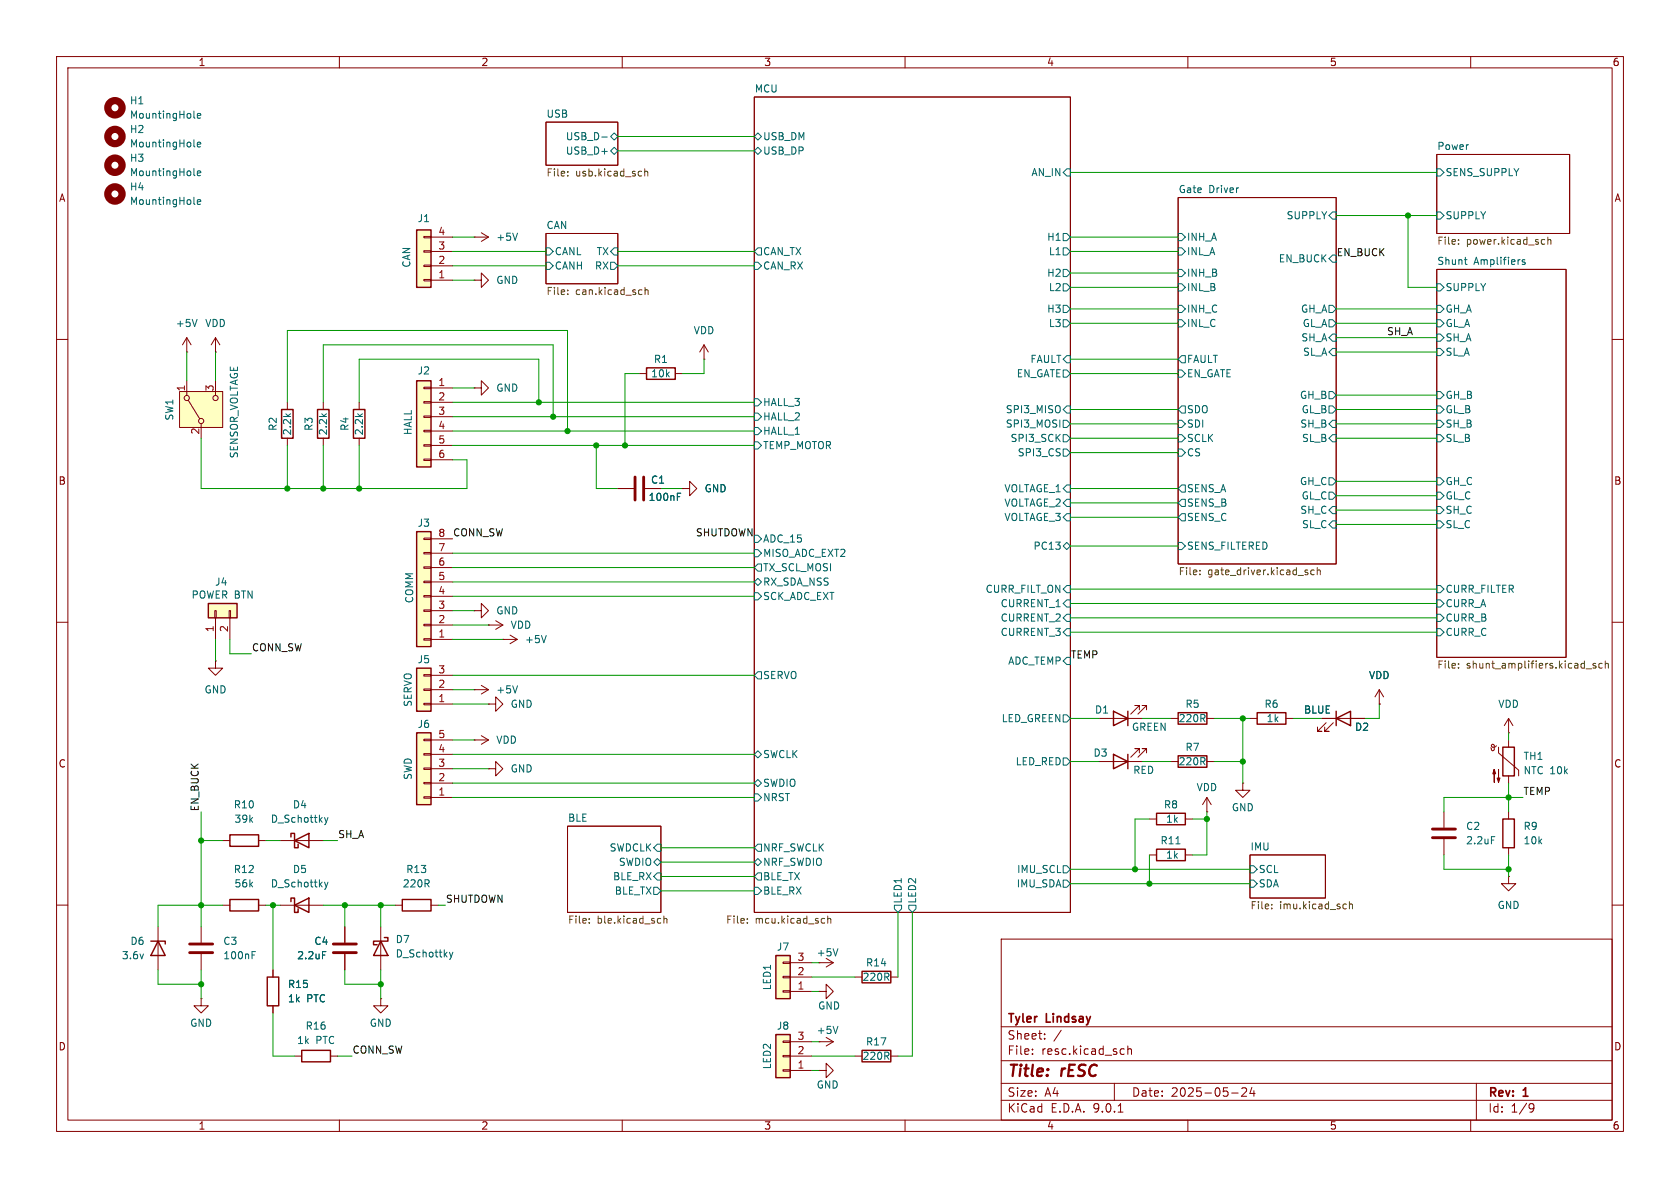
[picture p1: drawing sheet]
<svg xmlns="http://www.w3.org/2000/svg" width="297mm" height="210mm" viewBox="0 0 297 210" stroke-linecap="round" stroke-linejoin="round" font-family="sans-serif">
<g fill="none" stroke="#840000" stroke-width=".18">
<path d="M10 10h277v190h-277zM12 12h273v186h-273zM60 10v2M110 10v2M133.3 17.1h55.9v144.2h-55.9zM160 10v2M210 10v2M260 10v2M96.5 21.6h12.7v7.6h-12.7zM208.3 34.9h27.9v64.8h-27.9zM254 27.3h23.5v14h-23.5zM96.5 41.3h12.7v8.9h-12.7z"/>
<path d="M254 47.6h22.9v68.6h-22.9zM10 60h2M285 60h2M10 110h2M285 110h2M100.3 146.1h16.5v15.2h-16.5zM221 151.1h13.3v7.7h-13.3zM10 160h2M49.5 160h7.6M61 163.8v2.8M61 168.7v2.8M177 166h108v32h-108z"/>
<path d="M285 160h2M60 198v2M110 198v2M144.8 184.2h.1M144.8 184.2h2.5M146 183.4l1.3 .8M147.3 184.2l-1.3 .7M160 198v2M177 194.5h108M177 191.5h108M177 187.5h108M177 181.5h108"/>
<path d="M182.5 186.3v.1M182.5 185.5v.1M184.7 183.6v.1M184.7 182.8v.1M187.6 182.1l-1.3 2M197 191.5v3M197.7 196.6h.8M198.3 185.4l.4 .1M198.7 186.3l-.4 .1M199.4 185.5l.2-.1 .4 .1v.9M199.4 184.9v1.5M210 198v2"/>
<path d="M217.7 193.2h1.2M219.5 192.4l.6-.1 .2 .1 .1 .3-.9 1.1h.9M221.3 192.2l-.3 1.1h.9M221.7 192.8v1M260 198v2M261 191.5v6.5M270.6 195.1l.5 .1a.99 .99 0 0 1-.4 1.4h-.2M271.2 195.7l-.3 .3h-.3"/>
</g>
<g fill="none" stroke="#006464" stroke-width=".18">
<path d="M106.4 24.2h1M107.9 26.7l.7-.7 .6 .7-.6 .6zM107.9 24.1l.7-.6 .6 .6-.6 .7zM133.3 24.1l.7-.6 .6 .6-.6 .7zM133.3 26.7l.7-.7 .6 .7-.6 .6zM188.6 29.8h.6v1.3h-.6l-.6-.6zM235.6 37.5h.6v1.2h-.6l-.7-.6zM254 29.8h.6l.7 .7-.7 .6h-.6zM254 37.5h.6l.7 .6-.7 .6h-.6zM96.5 43.8h.7l.6 .7-.6 .6h-.7zM96.5 46.4h.7l.6 .6-.6 .6h-.7zM107.9 46.4h.7l.6 .6-.6 .6h-.7z"/>
<path d="M108.6 43.8h.6v1.3h-.6l-.7-.6zM133.3 46.4h.7l.6 .6-.6 .6h-.7zM134 43.8h.6v1.3h-.6l-.7-.6zM188 41.3h.6l.6 .6-.6 .6h-.6zM188 47.6h.6l.6 .7-.6 .6h-.6zM188 54h.6l.6 .6-.6 .6h-.6zM188 43.8h.6l.6 .7-.6 .6h-.6zM188 50.2h.6l.6 .6-.6 .6h-.6zM188 56.5h.6l.6 .7-.6 .6h-.6zM208.3 41.3h.6l.6 .6-.6 .6h-.6zM208.3 47.6h.6l.6 .7-.6 .6h-.6zM208.3 54h.6l.6 .6-.6 .6h-.6z"/>
<path d="M208.3 43.8h.6l.6 .7-.6 .6h-.6zM208.3 50.2h.6l.6 .6-.6 .6h-.6zM208.3 56.5h.6l.6 .7-.6 .6h-.6zM234.9 54h.7l.6 .6-.6 .6h-.7zM234.9 56.5h.7l.6 .7-.6 .6h-.7zM235.6 45.1h.6v1.3h-.6l-.7-.7zM235.6 59.1h.6v1.2h-.6l-.7-.6zM254 54h.6l.7 .6-.7 .6h-.6zM254 56.5h.6l.7 .7-.7 .6h-.6zM254 59.1h.6l.7 .6-.7 .6h-.6zM254 50.2h.6l.7 .6-.7 .6h-.6zM258.9 45.9h.5"/>
<path d="M259.1 46.7h.3M269.6 46l-.3-.1-.2 .2 .1 .2 .4 .1v.3h-.5M133.3 75.6h.7l.6 .6-.6 .6h-.7zM133.3 73h.7l.6 .7-.6 .6h-.7zM133.3 70.5h.7l.6 .6-.6 .7h-.7zM133.3 78.1h.7l.6 .6-.6 .7h-.7zM188 65.4h.6l.6 .6-.6 .7h-.6zM188 79.4h.6l.6 .6-.6 .6h-.6zM188 74.3h.6l.6 .6-.6 .7h-.6zM188 76.8h.6l.6 .7-.6 .6h-.6zM188.6 62.9h.6v1.2h-.6l-.6-.6zM188.6 71.8h.6v1.2h-.6l-.6-.6z"/>
<path d="M208.3 79.4h.6l.6 .6-.6 .6h-.6zM208.3 65.4h.6l.6 .6-.6 .7h-.6zM208.3 76.8h.6l.6 .7-.6 .6h-.6zM208.3 74.3h.6l.6 .6-.6 .7h-.6zM208.9 62.9h.6v1.2h-.6l-.6-.6zM208.9 71.8h.6v1.2h-.6l-.6-.6zM234.9 69.2h.7l.6 .7-.6 .6h-.7zM234.9 71.8h.7l.6 .6-.6 .6h-.7zM235.6 74.3h.6v1.3h-.6l-.7-.7zM235.6 61.6h.6v1.3h-.6l-.7-.7zM235.6 76.8h.6v1.3h-.6l-.7-.6zM254 69.2h.6l.7 .7-.7 .6h-.6z"/>
<path d="M254 71.8h.6l.7 .6-.7 .6h-.6zM254 74.3h.6l.7 .6-.7 .7h-.6zM254 61.6h.6l.7 .6-.7 .7h-.6zM254 76.8h.6l.7 .7-.7 .6h-.6zM133.3 94.6h.7l.6 .7-.6 .6h-.7zM133.3 97.2h.7l.6 .6-.6 .6h-.7zM134 99.7h.6v1.3h-.6l-.7-.7zM188 96.5l.6-.6 .6 .6-.6 .7zM188.6 85.7h.6v1.3h-.6l-.6-.6zM188.6 88.3h.6v1.2h-.6l-.6-.6zM188.6 90.8h.6v1.3h-.6l-.6-.7zM208.3 95.9h.6l.6 .6-.6 .7h-.6z"/>
<path d="M208.9 85.7h.6v1.3h-.6l-.6-.6zM208.9 88.3h.6v1.2h-.6l-.6-.6zM208.9 90.8h.6v1.3h-.6l-.6-.7zM234.9 84.5h.7l.6 .6-.6 .6h-.7zM234.9 87h.7l.6 .6-.6 .7h-.7zM235.6 89.5h.6v1.3h-.6l-.7-.6zM235.6 92.1h.6v1.2h-.6l-.7-.6zM254 84.5h.6l.7 .6-.7 .6h-.6zM254 87h.6l.7 .6-.7 .7h-.6zM254 89.5h.6l.7 .7-.7 .6h-.6zM254 92.1h.6l.7 .6-.7 .6h-.6zM133.3 102.9l.7-.7 .6 .7-.6 .6z"/>
<path d="M133.3 104.8h.7l.6 .6-.6 .6h-.7zM134 118.7h.6v1.3h-.6l-.7-.6zM188.6 116.2h.6v1.3h-.6l-.6-.7zM188.6 106h.6v1.3h-.6l-.6-.6zM188.6 108.6h.6v1.3h-.6l-.6-.7zM188.6 111.1h.6v1.3h-.6l-.6-.6zM188.6 103.5h.6v1.3h-.6l-.6-.7zM254 106h.6l.7 .7-.7 .6h-.6zM254 108.6h.6l.7 .6-.7 .7h-.6zM254 111.1h.6l.7 .7-.7 .6h-.6zM254 103.5h.6l.7 .6-.7 .7h-.6zM133.3 133.4l.7-.7 .6 .7-.6 .6z"/>
<path d="M133.3 138.4l.7-.6 .6 .6-.6 .7zM188 126.4h.6l.6 .6-.6 .6h-.6zM188 134h.6l.6 .6-.6 .7h-.6zM57.4 155.9l.3 .9M57.7 156.8l-.3 .4M58 155.9l-.3 .9M115.6 156.8h.6l.6 .7-.6 .6h-.6zM115.6 152.4l.6-.6 .6 .6-.6 .6zM116.2 154.3h.6v1.3h-.6l-.6-.7zM116.2 149.2h.6v1.3h-.6l-.6-.6zM133.3 140.3h.7l.6 .7-.6 .6h-.7zM133.3 152.4l.7-.6 .6 .6-.6 .6z"/>
<path d="M133.3 156.8h.7l.6 .7-.6 .6h-.7zM134 149.2h.6v1.3h-.6l-.7-.6zM134 154.3h.6v1.3h-.6l-.7-.7zM188 153h.6l.6 .7-.6 .6h-.6zM188 155.6h.6l.6 .6-.6 .6h-.6zM221 153h.6l.6 .7-.6 .6h-.6zM221 155.6h.6l.6 .6-.6 .6h-.6zM57 168.2h.6M158.1 160h1.3v.7l-.7 .6-.6-.6zM160.7 160h1.2v.7l-.6 .6-.6-.6zM148.1 181.4l-.4 1.3"/>
</g>
<g fill="none" stroke="#725600" stroke-width=".18">
<path d="M100.4 31v.1M100.4 30.3v.2M114 29.8v1.3M114 30.4l.2-.1h.3v.8M100.4 51.3v.1M100.4 52v.1M113.4 51.2l.1 .1M113.5 52l-.1 .1M114 50.8v1.3M114 51.3l.2-.1 .3 .1 .1 .8M257.8 43.1v.1M257.8 42.4v.1"/>
<path d="M272.7 42.3l.4 .1M273.1 43.1l-.4 .1M273.6 42.5l.2-.2 .3 .1 .1 .8M273.6 41.9v1.3M212.1 101.5v.1M212.1 100.8v.1M231.2 101.2v.3M232.3 100.8h-.3l-.3 .2 .1 .5h.5M232.9 100.9l.2-.1h.3v.8M232.9 100.3v1.3M257.8 117.3v.1M257.8 118v.1"/>
<path d="M280.4 118.2h1M282.1 117.3h-.3l-.2 .1 .1 .2 .4 .1v.4h-.5M283.2 117.3h-.3l-.3 .2 .2 .6h.4M283.8 117.4l.2-.1h.3v.8M283.8 116.8v1.3M224.8 159.9v.1M237.9 159.8l.1 .1M238.6 159.4v1.3M238.6 159.9l.1-.1 .3 .1 .1 .8M104.2 163.1v.1M104.2 162.4v.1M116.7 162.4h.1"/>
<path d="M116.8 163.1l-.1 .1M117.4 161.9v1.3M117.4 162.5l.1-.1h.3l.1 .8M132.1 163.1v.1M132.1 162.4v.1M145.7 162.4h.1M145.8 163.1l-.1 .1M146.3 162.5l.2-.1h.3l.1 .8M146.3 161.9v1.3M224.8 160.5v.2M238 160.6l-.1 .1"/>
</g>
<path d="M58.9 166.9h4.1M58.9 168.4h4.1" fill="none" stroke="#840000" stroke-width=".51"/>
<path d="M51.4 159.4v-.6h.7v2.5h.6v-.6M52.1 160l2.5-1.2v2.5z" fill="none" stroke="#840000" stroke-width=".25"/>
<path d="M36.8 106.7h5.1v2.5h-5.1z" fill="#ffffc2"/>
<path d="M36.8 106.7h5.1v2.5h-5.1zM236.2 127l2.6-1.3v2.6zM236.2 125.7v2.6M152.4 185.7h5.1v2h-5.1z" fill="none" stroke="#840000" stroke-width=".25"/>
<g fill="none" stroke="#840000" stroke-width=".18">
<path d="M124.5 63.5h.1M124.5 61l-.8 1.2M124.5 61l.7 1.2M124.5 61v2.5M38 108h.2v1.2h-.2zM38.1 109.2v3.8M40.5 108h.3v1.2h-.3zM40.6 109.2v3.8M233.7 127h7.6M234.4 127.8l-1.5 1.5h.8h-.8v-.8M235.7 127.8l-1.5 1.5h.7h-.7v-.8M151.1 186.7h1.3"/>
<path d="M157.5 186.7h1.2"/>
</g>
<path d="M73.7 40.6h2.5v10.2h-2.5z" fill="#ffffc2"/>
<path d="M73.7 40.6h2.5v10.2h-2.5zM114.3 65h5.1v2.1h-5.1z" fill="none" stroke="#840000" stroke-width=".25"/>
<g fill="none" stroke="#840000" stroke-width=".18">
<path d="M74.9 49.4h1.3v.3h-1.3zM74.9 46.9h1.3v.2h-1.3zM74.9 44.3h1.3v.3h-1.3zM74.9 41.8h1.3v.2h-1.3zM76.2 49.5h3.8M76.2 47h3.8M76.2 44.5h3.8M76.2 41.9h3.8M83.8 41.9h.1M83.8 49.5h1.3v-1.2l1.3 1.2-1.3 1.3v-1.3M83.8 49.5h.1M83.8 41.9h2.6"/>
<path d="M85.1 41.1l1.3 .8M86.4 41.9l-1.3 .8M113 66h1.3M119.4 66h1.2M243.8 124.5h.1M243.8 121.9l-.7 1.3M243.8 121.9l.8 1.3M243.8 121.9v2.6M213.4 143.5h.1M213.4 141l-.8 1.2M213.4 141l.7 1.2M213.4 141v2.5"/>
</g>
<path d="M91.5 41.2l-.4 1.3" fill="none" stroke="#006464" stroke-width=".18"/>
<path d="M73.7 94h2.5v20.3h-2.5z" fill="#ffffc2"/>
<path d="M73.7 94h2.5v20.3h-2.5zM196.8 125.7l2.6 1.3-2.6 1.3zM199.4 125.7v2.6M208.3 126h5.1v2h-5.1zM208.3 133.6h5.1v2h-5.1z" fill="none" stroke="#840000" stroke-width=".25"/>
<g fill="none" stroke="#840000" stroke-width=".18">
<path d="M33 59.7l-.7 1.3M33 59.7l.8 1.3M33 59.7v2.5M38.1 59.7l-.8 1.3M38.1 59.7l.8 1.3M38.1 59.7v2.5M33 62.2h.1M38.1 62.2h.1M74.9 97.7h1.3v.2h-1.3zM74.9 95.1h1.3v.3h-1.3zM76.2 97.8h3.8M76.2 95.3h3.8"/>
<path d="M109.2 86.4h2.8M114 86.4h2.8M74.9 112.9h1.3v.3h-1.3zM74.9 110.4h1.3v.2h-1.3zM74.9 107.8h1.3v.3h-1.3zM74.9 105.3h1.3v.2h-1.3zM74.9 102.7h1.3v.3h-1.3zM74.9 100.2h1.3v.3h-1.3zM76.2 113h3.8M76.2 110.5h3.8M76.2 108h3.8M76.2 105.4h3.8"/>
<path d="M76.2 102.9h3.8M76.2 100.3h3.8M194.3 127h7.6M201.4 125.5v-.8h-.7h.7l-1.5 1.5M202.7 125.5v-.8h-.8h.8l-1.5 1.5M207 127h1.3M207 134.6h1.3M213.4 127h1.2M213.4 134.6h1.2M219.7 138.4v1.3h1.3l-1.3 1.3-1.3-1.3h1.3M219.7 138.4h.1"/>
</g>
<path d="M34.3 36l.2 .1M34.3 20.7l.2 .2M34.3 30.9l.2 .2M34.3 25.8l.2 .2M34.9 35.7l.6-.1-.1-.2-.3-.1-.2 .2v.6h.5M34.9 20.5l.6-.1-.1-.3h-.3l-.2 .1v.6h.5M34.9 25.6l.6-.2-.1-.2-.3-.1-.2 .2v.6h.5M34.9 30.6l.6-.1-.1-.2-.3-.1-.2 .2v.6h.5M34.8 56.5l-.4 1.2M119.7 87.8h.5M119.7 87.2h.7" fill="none" stroke="#006464" stroke-width=".18"/>
<g fill="none" stroke="#840000" stroke-width="1.3">
<circle cx="20.3" cy="19" r="1.27"/>
<circle cx="20.3" cy="24.1" r="1.27"/>
<circle cx="20.3" cy="34.3" r="1.27"/>
<circle cx="20.3" cy="29.2" r="1.27"/>
</g>
<path d="M112.3 84.3v4.1M113.8 84.3v4.1" fill="none" stroke="#840000" stroke-width=".51"/>
<path d="M73.7 67.3h2.5v15.3h-2.5z" fill="#ffffc2"/>
<path d="M56.1 72.4h2.1v5.1h-2.1zM62.5 72.4h2v5.1h-2zM73.7 67.3h2.5v15.3h-2.5zM196.8 133.4l2.6 1.2-2.6 1.3zM199.4 133.4v2.5M204.5 150.1h5v2h-5zM67.3 166.4l1.3 2.5h-2.6zM67.9 165.7h.7v.7h-2.6v.6h.7" fill="none" stroke="#840000" stroke-width=".25"/>
<g fill="none" stroke="#840000" stroke-width=".18">
<path d="M57.1 71.1v1.3M57.1 77.5v1.2M63.5 71.1v1.3M63.5 77.5v1.2M74.9 68.5h1.3v.2h-1.3zM74.9 71h1.3v.2h-1.3zM74.9 73.5h1.3v.3h-1.3zM74.9 76.1h1.3v.2h-1.3zM74.9 78.6h1.3v.3h-1.3zM76.2 68.6h3.8M76.2 71.1h3.8M76.2 73.7h3.8"/>
<path d="M76.2 76.2h3.8M76.2 78.7h3.8M74.9 81.2h1.3v.2h-1.3zM76.2 81.3h3.8M120.6 86.4h1.3v-1.3l1.3 1.3-1.3 1.2v-1.2M120.6 86.4h.1M194.3 134.6h7.6M201.4 133.1v-.8h-.7h.7l-1.5 1.6M202.7 133.1v-.8h-.8h.8l-1.5 1.6M203.2 151.1h1.3M209.5 151.1h1.3M67.3 163.8v7.7"/>
</g>
<path d="M207.9 149.2h.7M79.5 168.3l.3 .9M79.8 169.2l-.3 .4M80.1 168.3l-.3 .9" fill="none" stroke="#006464" stroke-width=".18"/>
<path d="M137.2 182.9h2.5v7.6h-2.5z" fill="#ffffc2"/>
<path d="M71.1 159h5.1v2h-5.1zM204.5 143.8h5v2h-5zM137.2 182.9h2.5v7.6h-2.5z" fill="none" stroke="#840000" stroke-width=".25"/>
<path d="M83.8 68.6h1.3v-1.3l1.3 1.3-1.3 1.3v-1.3M83.8 68.6h.1M203.2 144.8h1.3M209.5 144.8h1.3M69.8 160h1.3M76.2 160h1.3M138.4 189.1h1.3v.3h-1.3zM138.4 186.6h1.3v.2h-1.3zM138.4 184h1.3v.3h-1.3zM139.7 189.2h3.8M139.7 186.7h3.8M139.7 184.2h3.8" fill="none" stroke="#840000" stroke-width=".18"/>
<path d="M73.7 118.1h2.5v7.6h-2.5z" fill="#ffffc2"/>
<path d="M73.7 118.1h2.5v7.6h-2.5zM152.4 171.7h5.1v2h-5.1z" fill="none" stroke="#840000" stroke-width=".25"/>
<path d="M74.9 119.3h1.3v.2h-1.3zM76.2 119.4h3.8M74.9 124.3h1.3v.3h-1.3zM74.9 121.8h1.3v.2h-1.3zM76.2 124.5h3.8M76.2 121.9h3.8M151.1 172.7h1.3M157.5 172.7h1.2" fill="none" stroke="#840000" stroke-width=".18"/>
<path d="M73.7 129.5h2.5v12.7h-2.5z" fill="#ffffc2"/>
<path d="M49.8 72.4h2v5.1h-2zM73.7 129.5h2.5v12.7h-2.5zM222.2 126h5.1v2h-5.1zM265.7 132.1h2v5.1h-2zM40.6 159h5.1v2h-5.1zM40.6 147.6h5.1v2h-5.1zM265.7 144.8h2v5.1h-2zM26.7 166.4h2.5v.5M27.9 166.4l1.3 2.5h-2.5zM47.2 172.7h2.1v5.1h-2.1zM53.3 185.7h5.1v2h-5.1z" fill="none" stroke="#840000" stroke-width=".25"/>
<g fill="none" stroke="#840000" stroke-width=".18">
<path d="M50.8 71.1v1.3M50.8 77.5v1.2M38.1 116.8v1.3h1.3l-1.3 1.3-1.3-1.3h1.3M38.1 116.8h.1M83.8 108h1.3v-1.3l1.3 1.3-1.3 1.2v-1.2M83.8 108h.1M86.4 110.5h.1M86.4 110.5h2.5M87.6 109.7l1.3 .8M88.9 113h.1M88.9 110.5l-1.3 .8M88.9 113h2.5"/>
<path d="M90.2 112.3l1.2 .7M91.4 113l-1.2 .8M74.9 138.3h1.3v.3h-1.3zM74.9 135.8h1.3v.2h-1.3zM74.9 133.2h1.3v.3h-1.3zM74.9 130.7h1.3v.2h-1.3zM76.2 138.4h3.8M76.2 135.9h3.8M76.2 133.4h3.8M76.2 130.8h3.8M83.8 130.8h.1M83.8 121.9h.1"/>
<path d="M83.8 130.8h2.6M83.8 121.9h2.6M85.1 130l1.3 .8M85.1 121.2l1.3 .7M86.4 135.9h1.2v-1.3l1.3 1.3-1.3 1.3v-1.3M86.4 135.9h.1M86.4 124.5h1.2v-1.3l1.3 1.3-1.3 1.2v-1.2M86.4 124.5h.1M86.4 130.8l-1.3 .8M86.4 121.9l-1.3 .8M221 127h1.2M227.3 127h1.3"/>
<path d="M263.7 131.8l.1-.2 .3 .1v.9l-.3 .1-.3-.5M263.7 131.8l.2 .3M264.5 131.8l-.3 .3h-.3M264.9 132.1v1l3.6 3v1.1M266.7 129.5h.1M266.7 127l-.8 1.3M266.7 127l.8 1.3M266.7 127v2.5M266.7 130.8v1.3M266.7 137.2v1.2M39.4 148.6h1.2M45.7 148.6h1.3"/>
<path d="M74.9 140.8h1.3v.3h-1.3zM76.2 141h3.8M255.3 143.5v2.8M255.3 148.3v2.8M266.7 154.9v1.3h1.3l-1.3 1.3-1.3-1.3h1.3M266.7 154.9h.1M266.7 143.5v1.3M266.7 149.9v1.2M27.9 163.8v7.7M35.6 176.5v1.3h1.2l-1.2 1.3-1.3-1.3h1.3M35.6 176.5h.1M35.6 163.8v2.8"/>
<path d="M35.6 168.7v2.8M39.4 160h1.2M45.7 160h1.3M48.3 171.5v1.2M48.3 177.8v1.3M67.3 176.5v1.3h1.3l-1.3 1.3-1.3-1.3h1.3M67.3 176.5h.1M52.1 186.7h1.2M58.4 186.7h1.3"/>
</g>
<path d="M253.2 146.6h4.1M253.2 148.1h4.1M33.5 166.9h4.1M33.5 168.4h4.1" fill="none" stroke="#840000" stroke-width=".51"/>
<path d="M96.6 112.3l-.5 1.3M91.5 121.2l-.4 1.3M263.7 147.9h.6M44.6 168.8h.4M44.6 168.2h.6" fill="none" stroke="#006464" stroke-width=".18"/>
<g fill="#840000" stroke="#840000" stroke-width=".18">
<path d="M264.2 136l.2 .8h-.5l.3-.8v2.3z"/>
<path d="M264.9 136v2.3l-.2-.8h.5l-.3 .8z"/>
</g>
<path d="M31.7 69.2h7.7v6.4h-7.7z" fill="#ffffc2"/>
<g fill="none" stroke="#840000" stroke-width=".18">
<path d="M31.7 69.2h7.7v6.4h-7.7zM33 67.3v2.6M33.3 70.7l2 3.3M35.6 74.9v2.6M38.1 67.3v2.6M49.5 148.6h7.6M144.8 170.2h.1M144.8 170.2h2.5M146 169.4l1.3 .8M147.3 170.2l-1.3 .7M144.8 189.2h1.2v-1.2l1.3 1.2-1.3 1.3v-1.3M144.8 189.2h.1"/>
<circle cx="33" cy="70.4" r=".46"/>
<circle cx="35.6" cy="74.4" r=".46"/>
<circle cx="38.1" cy="70.4" r=".46"/>
</g>
<path d="M51.4 148v-.7h.7v2.6h.6v-.7M52.1 148.6l2.5-1.3v2.6z" fill="none" stroke="#840000" stroke-width=".25"/>
<path d="M57.4 144.5l.3 .9M57.7 145.4l-.3 .4M58 144.5l-.3 .9M148.1 167.7l-.4 1.3" fill="none" stroke="#006464" stroke-width=".18"/>
<path d="M137.2 168.9h2.5v7.6h-2.5z" fill="#ffffc2"/>
<path d="M137.2 168.9h2.5v7.6h-2.5z" fill="none" stroke="#840000" stroke-width=".25"/>
<g fill="none" stroke="#840000" stroke-width=".18">
<path d="M109.2 86.4h2.8M114 86.4h2.8M120.6 86.4h.1M233.7 127h2.5M238.8 127h2.5M243.8 124.5h.1M48.3 171.5v1.2M48.3 177.8v1.3M61 163.8v2.8M61 168.7v2.8M138.4 175.1h1.3v.3h-1.3zM138.4 172.6h1.3v.2h-1.3z"/>
<path d="M138.4 170.1h1.3v.2h-1.3zM139.7 175.3h3.8M139.7 172.7h3.8M139.7 170.2h3.8M144.8 175.3h1.2v-1.3l1.3 1.3-1.3 1.2v-1.2M144.8 175.3h.1"/>
</g>
<g fill="none" stroke="#009600" stroke-width=".18">
<path d="M109.2 24.1h24.1M109.2 26.7h24.1M189.2 30.5h64.8M236.2 38.1h17.8M248.9 38.1v12.7h5.1M80 41.9h3.8M80 44.5h16.5M80 47h16.5M80 49.5h3.8M109.2 44.5h24.1M109.2 47h24.1M189.2 48.3h19.1"/>
<path d="M189.2 41.9h19.1M189.2 44.5h19.1M189.2 54.6h19.1M189.2 57.2h19.1M189.2 50.8h19.1M236.2 54.6h17.8M236.2 57.2h17.8M236.2 59.7h17.8M33 62.2v5.1M35.6 77.5v8.9h46.9v-5.1h-2.5M38.1 62.2v5.1M50.8 71.1v-12.7h49.5v17.8"/>
<path d="M50.8 78.7v7.7M57.1 71.1v-10.1h40.7v12.7M57.1 78.7v7.7M63.5 71.1v-7.6h31.7v7.6M63.5 78.7v7.7M80 68.6h3.8M80 73.7h53.3M80 71.1h53.3M80 76.2h53.3M80 78.7h53.3M105.4 78.7v7.7h3.8M113 66h-2.5v12.7"/>
<path d="M124.5 63.5v2.5h-3.9M189.2 63.5h19.1M189.2 66h19.1M189.2 77.5h19.1M189.2 72.4h19.1M189.2 74.9h19.1M236.2 77.5h17.8M236.2 72.4h17.8M236.2 74.9h17.8M236.2 62.2h17.8M236.2 69.9h17.8M80 97.8h53.3"/>
<path d="M116.8 86.4h3.8M189.2 86.4h19.1M189.2 80h19.1M189.2 96.5h19.1M189.2 88.9h19.1M189.2 91.4h19.1M236.2 87.6h17.8M236.2 85.1h17.8M236.2 92.7h17.8M236.2 90.2h17.8M38.1 113v3.8M40.6 113v2.6h3.8"/>
<path d="M80 113h8.9M80 100.3h53.3M80 110.5h6.4M80 108h3.8M80 102.9h53.3M80 119.4h53.3M80 105.4h53.3M189.2 106.7h64.8M189.2 104.1h64.8M189.2 111.8h64.8M189.2 109.2h64.8M80 121.9h3.8"/>
<path d="M80 124.5h6.4M80 130.8h3.8M80 135.9h6.4M80 133.4h53.3M80 138.4h53.3M189.2 134.6h5.1M189.2 127h5.1M201.9 134.6h5.1M201.9 127h5.1M214.6 134.6h5.1M214.6 127h6.4M219.7 127v11.4"/>
<path d="M228.6 127h5.1M243.8 124.5v2.5h-2.5M266.7 129.5v1.3M266.7 138.4v5.1M35.6 143.5v20.3M35.6 148.6h3.8M47 148.6h2.5M57.1 148.6h2.6M80 141h53.3M116.8 157.5h16.5M116.8 152.4h16.5M116.8 149.9h16.5"/>
<path d="M116.8 154.9h16.5M189.2 153.7h31.8M189.2 156.2h31.8M203.2 144.8h-2.5v8.9M203.2 151.1v5.1M210.8 144.8h2.6M213.4 143.5v7.6h-2.6M255.3 151.1v2.6h11.4M266.7 151.1v3.8M269.2 141h-13.9v2.5M27.9 171.5v2.5h7.7M35.6 171.5v5"/>
<path d="M39.4 160h-11.5v3.8M47 160h2.5M48.3 179.1v7.6h3.8M48.3 160v11.5M57.1 160h12.7M61 160v3.8M61 171.5v2.5h6.3M67.3 160v3.8M67.3 171.5v5M77.5 160h1.2M143.5 172.7h7.6M143.5 170.2h1.3"/>
<path d="M143.5 175.3h1.3M158.7 161.3v11.4M161.3 161.3v25.4h-2.6M59.7 186.7h2.5M143.5 186.7h7.6M143.5 184.2h1.3M143.5 189.2h1.3"/>
</g>
<path d="M119.7 87.8h.5M119.7 87.2h.7M57 168.2h.6" fill="none" stroke="#006464" stroke-width=".18"/>
<g fill="#009600" stroke="#009600" stroke-width=".18">
<circle cx="50.8" cy="86.4" r=".46"/>
<circle cx="57.1" cy="86.4" r=".46"/>
<circle cx="63.5" cy="86.4" r=".46"/>
<circle cx="61" cy="160" r=".46"/>
<circle cx="35.6" cy="160" r=".46"/>
<circle cx="35.6" cy="174" r=".46"/>
<circle cx="35.6" cy="148.6" r=".46"/>
<circle cx="48.3" cy="160" r=".46"/>
<circle cx="110.5" cy="78.7" r=".46"/>
<circle cx="105.4" cy="78.7" r=".46"/>
<circle cx="100.3" cy="76.2" r=".46"/>
<circle cx="67.3" cy="160" r=".46"/>
<circle cx="67.3" cy="174" r=".46"/>
<circle cx="97.8" cy="73.7" r=".46"/>
<circle cx="95.2" cy="71.1" r=".46"/>
<circle cx="266.7" cy="153.7" r=".46"/>
<circle cx="266.7" cy="141" r=".46"/>
<circle cx="213.4" cy="144.8" r=".46"/>
<circle cx="248.9" cy="38.1" r=".46"/>
<circle cx="200.7" cy="153.7" r=".46"/>
<circle cx="203.2" cy="156.2" r=".46"/>
<circle cx="219.7" cy="134.6" r=".46"/>
<circle cx="219.7" cy="127" r=".46"/>
</g>
<g font-size="2.8" fill="#840000">
<text x="178" y="190.9">Title:</text>
<text x="187.7" y="190.9">rESC</text>
</g>
<g font-size="2.1" fill="#840000">
<text x="178" y="184">Sheet:</text>
<text x="178" y="181.2">Tyler</text>
<text x="185" y="181.2">Lindsay</text>
<text x="178" y="186.7">File:</text>
<text x="184.1" y="186.7">resc.kicad_sch</text>
<text x="178" y="196.9">KiCad</text>
<text x="178" y="194.1">Size:</text>
<text x="184.7" y="194.1">A4</text>
<text x="185.7" y="196.9">E.D.A.</text>
<text x="193.3" y="196.9">9.0.1</text>
<text x="200" y="194.1">Date:</text>
<text x="207" y="194.1">2025-05-24</text>
<text x="263" y="194.3">Rev:</text>
<text x="263" y="196.9">Id:</text>
<text x="267.1" y="196.9">1/9</text>
<text x="269.4" y="194.3">1</text>
</g>
<g font-size="1.8" fill="#840000">
<text x="35" y="11.9">1</text>
<text x="85" y="11.9">2</text>
<text x="135" y="11.9">3</text>
<text x="185" y="11.9">4</text>
<text x="235" y="11.9">5</text>
<text x="285" y="11.9">6</text>
<text x="10.3" y="35.9">A</text>
<text x="285.3" y="35.9">A</text>
<text x="10.3" y="85.9">B</text>
<text x="285.3" y="85.9">B</text>
<text x="10.3" y="135.9">C</text>
<text x="285.3" y="135.9">C</text>
<text x="10.3" y="185.9">D</text>
<text x="285.3" y="185.9">D</text>
<text x="35" y="199.9">1</text>
<text x="85" y="199.9">2</text>
<text x="135" y="199.9">3</text>
<text x="185" y="199.9">4</text>
<text x="235" y="199.9">5</text>
<text x="285" y="199.9">6</text>
</g>
<g font-size="1.8" fill="#006464">
<text x="133.3" y="16.4">MCU</text>
<text x="22.9" y="18.6">H1</text>
<text x="22.9" y="21.2">MountingHole</text>
<text x="22.9" y="23.7">H2</text>
<text x="96.5" y="20.9">USB</text>
<text x="22.9" y="28.8">H3</text>
<text x="22.9" y="26.3">MountingHole</text>
<text x="99.9" y="27.5">USB_D+</text>
<text x="99.9" y="25">USB_D-</text>
<text x="134.8" y="25">USB_DM</text>
<text x="134.8" y="27.5">USB_DP</text>
<text x="254" y="26.6">Power</text>
<text x="22.9" y="33.9">H4</text>
<text x="22.9" y="31.3">MountingHole</text>
<text x="182.2" y="31.3">AN_IN</text>
<text x="208.3" y="34.2">Gate</text>
<text x="213.7" y="34.2">Driver</text>
<text x="255.5" y="31.3">SENS_SUPPLY</text>
<text x="22.9" y="36.4">MountingHole</text>
<text x="73.7" y="39.5">J1</text>
<text x="96.5" y="40.6">CAN</text>
<text x="227.4" y="39">SUPPLY</text>
<text x="255.5" y="39">SUPPLY</text>
<text x="72.7" y="47.4" transform="rotate(-90 72.7 47.4)">CAN</text>
<text x="87.6" y="42.8">+5V</text>
<text x="98" y="45.3">CANL</text>
<text x="98" y="47.9">CANH</text>
<text x="105.1" y="47.9">RX</text>
<text x="105.4" y="45.3">TX</text>
<text x="134.8" y="45.3">CAN_TX</text>
<text x="134.8" y="47.9">CAN_RX</text>
<text x="185" y="42.8">H1</text>
<text x="185.3" y="45.3">L1</text>
<text x="209.7" y="42.8">INH_A</text>
<text x="209.7" y="45.3">INL_A</text>
<text x="226" y="46.6">EN_BUCK</text>
<text x="254" y="46.9">Shunt</text>
<text x="260.6" y="46.9">Amplifiers</text>
<text x="87.6" y="50.4">GND</text>
<text x="185" y="49.1">H2</text>
<text x="185.3" y="51.7">L2</text>
<text x="209.7" y="49.1">INH_B</text>
<text x="209.7" y="51.7">INL_B</text>
<text x="255.5" y="51.7">SUPPLY</text>
<text x="31" y="58">+5V</text>
<text x="36.2" y="58">VDD</text>
<text x="122.5" y="59.3">VDD</text>
<text x="185" y="55.5">H3</text>
<text x="185.3" y="58">L3</text>
<text x="209.7" y="55.5">INH_C</text>
<text x="209.7" y="58">INL_C</text>
<text x="229.9" y="55.5">GH_A</text>
<text x="230.2" y="58">GL_A</text>
<text x="255.5" y="55.5">GH_A</text>
<text x="255.5" y="58">GL_A</text>
<text x="115.5" y="64.4">R1</text>
<text x="182.1" y="64.4">FAULT</text>
<text x="209.7" y="64.4">FAULT</text>
<text x="230" y="60.6">SH_A</text>
<text x="230.3" y="63.1">SL_A</text>
<text x="255.5" y="60.6">SH_A</text>
<text x="255.5" y="63.1">SL_A</text>
<text x="73.7" y="66.4">J2</text>
<text x="87.6" y="69.4">GND</text>
<text x="115" y="66.9">10k</text>
<text x="134.8" y="72">HALL_3</text>
<text x="179.6" y="66.9">EN_GATE</text>
<text x="209.7" y="66.9">EN_GATE</text>
<text x="229.7" y="70.7">GH_B</text>
<text x="255.5" y="70.7">GH_B</text>
<text x="30.8" y="74.4" transform="rotate(-90 30.8 74.4)">SW1</text>
<text x="49.1" y="76.3" transform="rotate(-90 49.1 76.3)">R2</text>
<text x="51.7" y="77.1" transform="rotate(-90 51.7 77.1)">2.2k</text>
<text x="55.5" y="76.3" transform="rotate(-90 55.5 76.3)">R3</text>
<text x="58" y="77.1" transform="rotate(-90 58 77.1)">2.2k</text>
<text x="61.8" y="76.3" transform="rotate(-90 61.8 76.3)">R4</text>
<text x="64.4" y="77.1" transform="rotate(-90 64.4 77.1)">2.2k</text>
<text x="73" y="77" transform="rotate(-90 73 77)">HALL</text>
<text x="134.8" y="77.1">HALL_1</text>
<text x="134.8" y="74.5">HALL_2</text>
<text x="177.7" y="73.3">SPI3_MISO</text>
<text x="177.7" y="75.8">SPI3_MOSI</text>
<text x="209.7" y="75.8">SDI</text>
<text x="209.7" y="73.3">SDO</text>
<text x="229.8" y="75.8">SH_B</text>
<text x="230" y="73.3">GL_B</text>
<text x="255.5" y="73.3">GL_B</text>
<text x="255.5" y="75.8">SH_B</text>
<text x="42.3" y="81.1" transform="rotate(-90 42.3 81.1)">SENSOR_VOLTAGE</text>
<text x="134.8" y="79.6">TEMP_MOTOR</text>
<text x="178.6" y="78.3">SPI3_SCK</text>
<text x="179.8" y="80.9">SPI3_CS</text>
<text x="209.7" y="80.9">CS</text>
<text x="209.7" y="78.3">SCLK</text>
<text x="230.1" y="78.3">SL_B</text>
<text x="255.5" y="78.3">SL_B</text>
<text x="114.6" y="88.7">100nF</text>
<text x="115" y="85.7">C1</text>
<text x="124.5" y="87.2">GND</text>
<text x="177.5" y="87.2">VOLTAGE_1</text>
<text x="177.5" y="89.8">VOLTAGE_2</text>
<text x="209.7" y="87.2">SENS_A</text>
<text x="209.7" y="89.8">SENS_B</text>
<text x="229.7" y="86">GH_C</text>
<text x="230" y="88.5">GL_C</text>
<text x="255.5" y="86">GH_C</text>
<text x="255.5" y="88.5">GL_C</text>
<text x="73.7" y="93.3">J3</text>
<text x="177.5" y="92.3">VOLTAGE_3</text>
<text x="209.7" y="92.3">SENS_C</text>
<text x="229.8" y="91">SH_C</text>
<text x="230.1" y="93.6">SL_C</text>
<text x="255.5" y="91">SH_C</text>
<text x="255.5" y="93.6">SL_C</text>
<text x="134.8" y="96.1">ADC_15</text>
<text x="134.8" y="98.7">MISO_ADC_EXT2</text>
<text x="134.8" y="101.2">TX_SCL_MOSI</text>
<text x="182.6" y="97.4">PC13</text>
<text x="209.7" y="97.4">SENS_FILTERED</text>
<text x="33.8" y="106">POWER BTN</text>
<text x="37.9" y="103.7">J4</text>
<text x="73.3" y="106.7" transform="rotate(-90 73.3 106.7)">COMM</text>
<text x="134.8" y="103.7">RX_SDA_NSS</text>
<text x="134.8" y="106.3">SCK_ADC_EXT</text>
<text x="174.1" y="105">CURR_FILT_ON</text>
<text x="176.8" y="107.5">CURRENT_1</text>
<text x="255.5" y="107.5">CURR_A</text>
<text x="255.5" y="105">CURR_FILTER</text>
<text x="87.6" y="108.8">GND</text>
<text x="90.2" y="111.4">VDD</text>
<text x="92.7" y="113.9">+5V</text>
<text x="176.8" y="110.1">CURRENT_2</text>
<text x="176.8" y="112.6">CURRENT_3</text>
<text x="255.5" y="110.1">CURR_B</text>
<text x="255.5" y="112.6">CURR_C</text>
<text x="73.7" y="117.4">J5</text>
<text x="178.1" y="117.7">ADC_TEMP</text>
<text x="36.1" y="122.8">GND</text>
<text x="73" y="125" transform="rotate(-90 73 125)">SERVO</text>
<text x="87.6" y="122.8">+5V</text>
<text x="90.2" y="125.3">GND</text>
<text x="134.8" y="120.2">SERVO</text>
<text x="209.5" y="125.3">R5</text>
<text x="223.4" y="125.3">R6</text>
<text x="241.9" y="120.2">VDD</text>
<text x="264.8" y="125.3">VDD</text>
<text x="73.7" y="128.9">J6</text>
<text x="87.6" y="131.7">VDD</text>
<text x="177" y="127.9">LED_GREEN</text>
<text x="193.5" y="126.3">D1</text>
<text x="200" y="129.4">GREEN</text>
<text x="208.3" y="127.9">220R</text>
<text x="223.8" y="127.9">1k</text>
<text x="230.4" y="126.3">BLUE</text>
<text x="239.5" y="129.4">D2</text>
<text x="73" y="138" transform="rotate(-90 73 138)">SWD</text>
<text x="90.2" y="136.8">GND</text>
<text x="134.8" y="134.2">SWCLK</text>
<text x="179.5" y="135.5">LED_RED</text>
<text x="193.2" y="134">D3</text>
<text x="200.2" y="137">RED</text>
<text x="208.3" y="135.5">220R</text>
<text x="209.5" y="132.9">R7</text>
<text x="269.2" y="134.5">TH1</text>
<text x="269.2" y="137.1">NTC 10k</text>
<text x="41.2" y="143.1">R10</text>
<text x="51.7" y="143.1">D4</text>
<text x="134.8" y="141.8">NRST</text>
<text x="134.8" y="139.3">SWDIO</text>
<text x="205.7" y="143.1">R8</text>
<text x="211.4" y="140.1">VDD</text>
<text x="217.7" y="143.6">GND</text>
<text x="41.4" y="145.6">39k</text>
<text x="47.8" y="145.6">D_Schottky</text>
<text x="100.3" y="145.3">BLE</text>
<text x="205.1" y="149.5">R11</text>
<text x="206" y="145.6">1k</text>
<text x="259.1" y="146.9">C2</text>
<text x="259.1" y="149.5">2.2uF</text>
<text x="269.2" y="146.9">R9</text>
<text x="269.2" y="149.5">10k</text>
<text x="41.2" y="154.5">R12</text>
<text x="51.7" y="154.5">D5</text>
<text x="71.7" y="154.5">R13</text>
<text x="107.7" y="150.7">SWDCLK</text>
<text x="108.3" y="155.8">BLE_RX</text>
<text x="109.3" y="153.3">SWDIO</text>
<text x="134.8" y="150.7">NRF_SWCLK</text>
<text x="134.8" y="153.3">NRF_SWDIO</text>
<text x="134.8" y="155.8">BLE_TX</text>
<text x="179.7" y="154.5">IMU_SCL</text>
<text x="206" y="152">1k</text>
<text x="221" y="150.4">IMU</text>
<text x="222.4" y="154.5">SCL</text>
<text x="41.4" y="157.1">56k</text>
<text x="47.8" y="157.1">D_Schottky</text>
<text x="71.1" y="157.1">220R</text>
<text x="108.6" y="158.3">BLE_TX</text>
<text x="134.8" y="158.3">BLE_RX</text>
<text x="159.6" y="159.8" transform="rotate(-90 159.6 159.8)">LED1</text>
<text x="162.2" y="159.8" transform="rotate(-90 162.2 159.8)">LED2</text>
<text x="179.6" y="157.1">IMU_SDA</text>
<text x="222.4" y="157.1">SDA</text>
<text x="264.7" y="160.9">GND</text>
<text x="23" y="167.2">D6</text>
<text x="39.4" y="167.2">C3</text>
<text x="55.5" y="167.2">C4</text>
<text x="69.9" y="166.9">D7</text>
<text x="21.4" y="169.8">3.6v</text>
<text x="39.4" y="169.8">100nF</text>
<text x="52.4" y="169.8">2.2uF</text>
<text x="69.9" y="169.5">D_Schottky</text>
<text x="137.2" y="168.2">J7</text>
<text x="144.3" y="169.3">+5V</text>
<text x="152.4" y="173.6">220R</text>
<text x="153" y="171">R14</text>
<text x="50.8" y="174.9">R15</text>
<text x="50.8" y="177.4">1k</text>
<text x="54.2" y="177.4">PTC</text>
<text x="136.5" y="175.1" transform="rotate(-90 136.5 175.1)">LED1</text>
<text x="144.5" y="178.7">GND</text>
<text x="33.5" y="181.7">GND</text>
<text x="52.4" y="184.8">1k</text>
<text x="53.9" y="182.2">R16</text>
<text x="55.8" y="184.8">PTC</text>
<text x="65.3" y="181.7">GND</text>
<text x="137.2" y="182.2">J8</text>
<text x="144.3" y="183">+5V</text>
<text x="153" y="185">R17</text>
<text x="136.5" y="189.1" transform="rotate(-90 136.5 189.1)">LED2</text>
<text x="152.4" y="187.6">220R</text>
<text x="144.3" y="192.6">GND</text>
</g>
<g font-size="1.8" fill="#725600">
<text x="96.5" y="31.5">File:</text>
<text x="101.7" y="31.5">usb.kicad_sch</text>
<text x="254" y="43.6">File:</text>
<text x="259.2" y="43.6">power.kicad_sch</text>
<text x="96.5" y="52.5">File:</text>
<text x="101.7" y="52.5">can.kicad_sch</text>
<text x="208.3" y="102">File:</text>
<text x="213.5" y="102">gate_driver.kicad_sch</text>
<text x="254" y="118.5">File:</text>
<text x="259.2" y="118.5">shunt_amplifiers.kicad_sch</text>
<text x="221" y="161.1">File:</text>
<text x="226.2" y="161.1">imu.kicad_sch</text>
<text x="100.3" y="163.6">File:</text>
<text x="105.6" y="163.6">ble.kicad_sch</text>
<text x="128.3" y="163.6">File:</text>
<text x="133.5" y="163.6">mcu.kicad_sch</text>
</g>
<g font-size="1.8" fill="#a90000">
<text x="77.4" y="41.7">4</text>
<text x="77.4" y="46.7">2</text>
<text x="77.4" y="44.2">3</text>
<text x="77.4" y="49.3">1</text>
<text x="32.8" y="69.3" transform="rotate(-90 32.8 69.3)">1</text>
<text x="37.8" y="69.3" transform="rotate(-90 37.8 69.3)">3</text>
<text x="77.4" y="68.3">1</text>
<text x="77.4" y="70.9">2</text>
<text x="35.3" y="76.9" transform="rotate(-90 35.3 76.9)">2</text>
<text x="77.4" y="73.4">3</text>
<text x="77.4" y="75.9">4</text>
<text x="77.4" y="78.5">5</text>
<text x="77.4" y="81">6</text>
<text x="77.4" y="95">8</text>
<text x="77.4" y="100.1">6</text>
<text x="77.4" y="97.5">7</text>
<text x="77.4" y="107.7">3</text>
<text x="77.4" y="105.2">4</text>
<text x="77.4" y="102.6">5</text>
<text x="37.8" y="111.8" transform="rotate(-90 37.8 111.8)">1</text>
<text x="40.4" y="111.8" transform="rotate(-90 40.4 111.8)">2</text>
<text x="77.4" y="112.8">1</text>
<text x="77.4" y="110.2">2</text>
<text x="77.4" y="119.1">3</text>
<text x="77.4" y="124.2">1</text>
<text x="77.4" y="121.7">2</text>
<text x="77.4" y="130.6">5</text>
<text x="77.4" y="135.6">3</text>
<text x="77.4" y="133.1">4</text>
<text x="77.4" y="140.7">1</text>
<text x="77.4" y="138.2">2</text>
<text x="140.9" y="172.5">2</text>
<text x="140.9" y="169.9">3</text>
<text x="140.9" y="175">1</text>
<text x="140.9" y="183.9">3</text>
<text x="140.9" y="189">1</text>
<text x="140.9" y="186.4">2</text>
</g>
<g font-size="1.8" fill="#0f0f0f">
<text x="236.2" y="45.4">EN_BUCK</text>
<text x="245.1" y="59.3">SH_A</text>
<text x="80" y="94.9">CONN_SW</text>
<text x="122.9" y="94.9">SHUTDOWN</text>
<text x="44.4" y="115.2">CONN_SW</text>
<text x="189.2" y="116.5">TEMP</text>
<text x="35.2" y="143.5" transform="rotate(-90 35.2 143.5)">EN_BUCK</text>
<text x="269.2" y="140.6">TEMP</text>
<text x="59.7" y="148.2">SH_A</text>
<text x="78.7" y="159.7">SHUTDOWN</text>
<text x="62.2" y="186.3">CONN_SW</text>
</g>
</svg>
